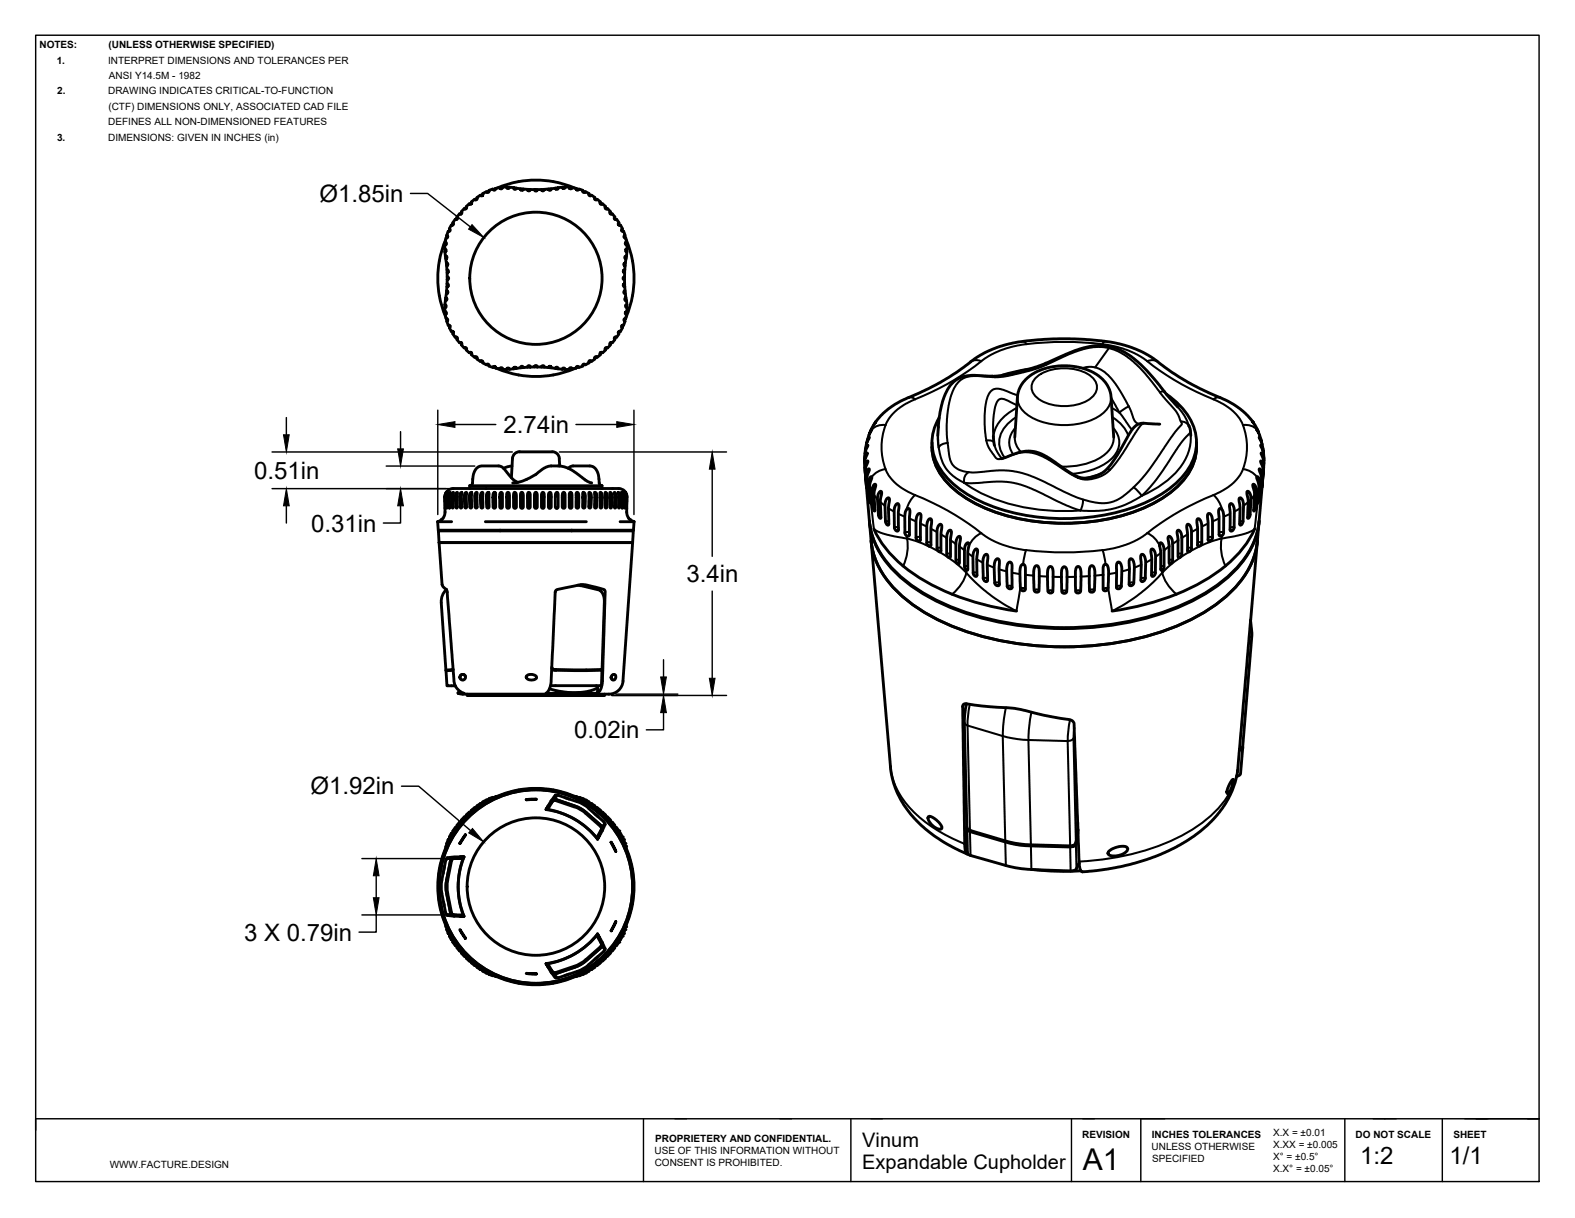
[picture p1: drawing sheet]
<svg xmlns="http://www.w3.org/2000/svg" width="279mm" height="216mm" viewBox="0 0 279 216" stroke-linecap="round" stroke-linejoin="round" font-family="sans-serif">
<!-- layer: Visible -->
<g fill="none" stroke="#000" stroke-width=".51">
<path d="M80.1 39.9l-.4 .6M80.4 39.6l-.2 .3M80.8 38.9l-.5 .6 .2 .2-.1 .2h-.3M81 38.5l.1 .3-.3 .1M81.1 38.6l-.2 .3M81.5 37.9l-.4 .6M81.9 37.6l-.3 .4M82.8 36.7l-.3 .3M83.3 36.1l-.6 .5v.4l-.1 .1-.2-.1-.5 .5v.4h-.4M83.7 35.9l-.3 .3M84.2 35.3l-.6 .5v.4l-.4-.1M84.6 35.1l-.3 .3"/>
<path d="M85.7 34.5l-.4 .2M86.3 34l-.7 .3v.4l-.4-.1-.6 .4-.1 .4-.3-.1M86.7 33.8l-.1 .3-.3-.1M86.8 33.9l-.5 .2M87.4 33.5l-.7 .3M87.9 33.4l-.2 .3-.3-.2M87.9 33.5l-.4 .1M87.9 33.4l-.1 .1M88.2 33.3a17.4 17.4 0 0 1 13.8 0M89.1 33.3h-.5M89.1 33.2l-.2 .3-.3-.2-.7 .1M89.9 33.2h.5"/>
<path d="M89.9 33.2l.1 .2h.3l.1-.2 .7 .1M89.9 33.1l-.7 .1M91.1 33.3l.5 .1-.3 .2zM91.6 33.4l.7 .1 .2 .2 .3-.2 .8 .1M92.3 33.5h.5M93.6 33.6h.5M93.6 33.6l.2 .2 .3-.2M94.1 33.6h.7M94.8 33.6l.5 .1-.3 .2zM96.5 33.6h-.4M97.8 33.5h-.5M98.5 33.4l.5-.1-.2 .3-.3-.2-.7 .1-.2 .2-.3-.2-.8 .1-.2 .2-.2-.2h-.8"/>
<path d="M99.7 33.2h.5M100.2 33.2l-.1 .2h-.2l-.2-.2-.7 .1M100.2 33.1l.8 .1M101 33.3h.5M101 33.2l.2 .3 .3-.2 .7 .1 .2 .3 .3-.2M102.2 33.5l.5 .1M102.2 33.4l.2 .1M102.7 33.5l.7 .3M103.4 33.9l.4 .2M103.4 33.8l.1 .3 .3-.1M103.9 34l.6 .3v.3l.1 .1 .3-.1 .6 .4M104.5 34.5l.3 .2"/>
<path d="M105.5 35.1l.3 .3M105.5 35l.1 .4 .3-.1M105.9 35.3l.6 .5M106.4 35.9l.4 .3M106.5 35.8v.4l.4-.1M106.9 36.1l.5 .5-.1 .3 .1 .1h.4l.5 .5M107.4 36.7l.3 .3M108.2 37.6l.3 .4M108.3 37.5l-.1 .4h.4M108.6 37.9l.5 .6M109 38.6l.2 .3M109.1 38.5l-.1 .1v.3h.4"/>
<path d="M109.4 38.9l.4 .6-.1 .3 .2 .1h.2l.3 .6M109.7 39.6l.2 .3M78.9 44.2l.2 .1v.2l-.2 .1M78.9 54l.2 .2v.2l-.2 .1v.7l.3 .3-.2 .2 .1 .8 .3 .2-.1 .2 .2 .8 .3 .1-.1 .3M78.9 44.6l.2 1.3M78.9 44.2v.4M78.9 43.4v.7M79 55.2v.5M79 45.4l.3 .2-.2 .3 .1 .7 .3 .2-.1 .2-.2 .1 .1 .7 .3 .3-.3 .2v.8M79 42.9v.5M79.1 52.8l-.2 1.7M79.1 52.8l.1 .1 .1 .2-.3 .2"/>
<path d="M79.1 42.4a17.4 17.4 0 0 0 0 13.8M79.2 56.5l.1 .4M79.2 46.6v.5M79.2 52l-.1 .8M79.2 56.4l.1 .2M79.2 51.6v.4M79.2 51.6l.3 .3-.3 .1M79.3 42l-.1 .2M79.3 47.8v.5M79.3 50.8l-.1 .8M79.3 50.3v.5M79.3 50.3l.3 .3-.3 .2"/>
<path d="M79.3 49.1l.3 .2-.2 .3zM79.3 41.7l-.1 .5M79.3 49.6v.7M79.6 57.6l.2 .4M79.7 40.6l.2 .2-.2 .2h-.2l-.3 .7 .2 .3v.1l-.3 .1-.1 .7 .2 .3-.3 .2M79.7 58.1l.4 .6M79.8 40.6l-.2 .4M80.1 58.8l.1-.1 .2 .2-.1 .3M80.2 58.7l.2 .4M80.3 59.2l.5 .6h.3l.1 .3-.2 .1M80.9 59.7l.2 .4M109.2 59.7l-.2 .4"/>
<path d="M109.8 59.2l-.4 .6h-.4l.1 .4M109.9 58.7l-.2 .4M110.3 40.6l.2 .4M110.4 40.6l-.1 .2 .1 .2h.2l.2 .5 .1 .2-.2 .3 .3 .2 .1 .7-.2 .3 .3 .2M110.4 58.1l-.3 .7-.2-.1-.2 .2 .1 .3M110.5 57.6l-.2 .4M110.6 49.2l.2-.1v.5l-.2-.1zM110.8 41.7l.1 .5M110.8 49.6v.7l-.2 .3 .2 .2 .1 .8h-.2v.3l.2 .1 .1 .8-.2 .3 .3 .2 .1 .7-.2 .1v.2l.2 .2v.5v.2l-.3 .3 .2 .3-.1 .7h-.2l-.1 .2 .2 .3-.1 .2-.2 .4h-.2l-.1 .2 .1 .3M110.8 50.3v.5M110.8 48.3v.8M110.8 47.8v.5"/>
<path d="M110.8 47.8l-.2 .3 .2 .2M110.9 42l.1 .2M110.9 51.6v.4M110.9 46.6v.5M110.9 56.5l-.1 .4M111 56.4l-.1 .2M111 45.9l-.1 .7-.2 .2 .2 .3-.1 .7M111 52.8l.1 .5M111.1 42.4a17.4 17.4 0 0 1 0 13.8M111.1 42.9v.5M111.1 45.4l-.1 .5M111.1 55.2v.5"/>
<path d="M111.2 44.2v.4M111.2 54v.5M111.2 43.4v.7M111.2 44.6l-.1 .8-.3 .2 .1 .2 .1 .1M111.2 44.2l-.2 .1v.3h.2M81.1 60.2l.4 .5 .4 .1v.3M81.6 60.7l.3 .3M81.9 61.1l.5 .6 .2-.1 .1 .1v.3M82.5 61.6l.3 .3M82.7 62l.5 .5h.4v.4l.6 .4h.4v.3l.6 .5M83.4 62.5l.3 .3M84.3 63.2l.3 .3"/>
<path d="M85.2 64.1l.3-.1 .2 .1-.1 .2 .7 .4M85.3 64l.4 .2M86.3 64.7l.3-.2 .1 .4 .7 .2M86.3 64.6l.5 .2M87.4 65.1l.3-.2 .2 .4M87.5 65l.4 .2-.1-.1M87.9 65.2l.8 .2M88.2 65.3a17.4 17.4 0 0 0 13.8 0M88.6 65.3l.5 .1M88.6 65.4l.3-.2 .2 .2 .8 .1M89.9 65.4h.5M90.4 65.5l-.1-.2-.2-.1-.2 .3"/>
<path d="M91.1 65.4h-.7M91.2 65.1h.3l.1 .2-.5 .1zM92.3 65.2l-.7 .1M92.4 65h.3a.13 .13 0 0 1 .1 .2 .13 .13 0 0 1-.2 0h-.3zM93.6 65.1l-.8 .1M93.6 64.9l.3-.1 .2 .3h-.5zM94.8 65l-.7 .1M94.8 64.9l.3-.1 .2 .2h-.5zM95.3 65l3.7 .4-.2-.3-.3 .2M96.1 65.1l.2-.3 .2 .3M97.3 65.2l.3-.3 .2 .3M99 65.4h.7"/>
<path d="M99.7 65.4h.5M101.5 65.3l-.5 .1M101.5 65.4l-.3-.2-.2 .2-.8 .1-.1-.2-.2-.1-.2 .3M102.4 65.1l-.2 .1M102.7 65l-.5 .2M102.7 65.1l-.3-.2-.2 .4-.7 .1M103.4 64.9l-.7 .2M103.8 64.6l-.4 .2M103.8 64.7l-.3-.2-.1 .4M104.8 64l-.3 .2M105.5 63.6l-.6 .5-.3-.1-.1 .3-.6 .4M105.8 63.2l-.3 .3"/>
<path d="M105.9 63.3l-.3-.1-.1 .4M106.5 62.9l-.6 .4M106.8 62.5l-.4 .3M107.4 62l-.5 .5h-.4v.4M107.7 61.6l-.3 .3M108.3 61.1l-.5 .6-.3-.1-.1 .1v.3M108.5 60.7l-.3 .3M109.1 60.2l-.5 .5-.4 .1 .1 .3M153.8 78.4l.1-.6 .3-.3-.5 1.1-.2 1.1M154.3 76.8l.3-.7-.4 .9-.3 1.1M155.2 75l.2-.2-1 1.6M155.3 74.8a14.5 14.5 0 0 1 7.1-4.8l4.5-2.2 3.8-2.5a20.5 20.5 0 0 1 13.2-5l4-.3 4.9 .2a22.4 22.4 0 0 1 11.6 3.2l3.4 2.5 1.6 1.1 3.5 1.9 3.1 1.4a13.7 13.7 0 0 1 6.3 4.5"/>
<path d="M165.3 78.4a10 10 0 0 0 4.3 8.6 30 30 0 0 0 17.1 5.7 34.9 34.9 0 0 0 18.7-3.9 13.7 13.7 0 0 0 6.5-7.1l.3-1.2 .1-2.1M176.2 77.3l.2 1.7M180 77.5l.5-7.1a6.2 6.2 0 0 1 5.1-5.1l2.3-.4h1.8l2.2 .3 1.9 .7a5.6 5.6 0 0 1 3.3 4.5l.5 7.1M182.3 65.5l-4.5 1M205.7 75.2l-1.5-.1a3.3 3.3 0 0 0-2.5 .2 11 11 0 0 0-2.6 3.8 12.4 12.4 0 0 1-3.7 4.8l-1.3 .6-1 .2a5.2 5.2 0 0 1-4-1.4l-3.6-2.4a6.4 6.4 0 0 0-6.4-.1l-1.5 .5M206.9 69.9a11.3 11.3 0 0 1 5.3 8 9.7 9.7 0 0 1-4.1 8.2 29.3 29.3 0 0 1-16.1 5.7 35.9 35.9 0 0 1-19.7-3.8 13.9 13.9 0 0 1-6.5-7 8.1 8.1 0 0 1 .8-6.9M208.9 72.1l-3-3.5a21.6 21.6 0 0 0-7-6.5 10.1 10.1 0 0 0-8.8 .3l-4.9 2.1-2.1 .8-5.6 1.3h-2.7a8.3 8.3 0 0 0-4.7 .5l-1.2 .8-.9 1.3a16.1 16.1 0 0 0-1.5 6.5l-.2 1.5M210.9 75.5l.3 .7v1M210.9 75.5h.1M222.4 75l-.2-.2 1 1.6M223.3 76.8l-.4-.7 .5 .9 .3 1.1M223.8 78.4l-.1-.5-.3-.4 .5 1.1 .2 1.1"/>
<path d="M77.6 92.5l.1 1.5h34.7l.1-1.5M77.6 92.5h2.5M77.8 94.1h34.6l-.2 2.1h-34.3zM77.9 96.2l.5 7.5 .3 .4 .5 .4 .1 .4 1.2 15.9 .5 1.1 .5 .6 .8 .4h-1M77.9 96.2h34.3l-1.7 24.5a2.88 2.88 0 0 1-3.5 2.3h-24.9M78.3 92.1l.3-.3 .3-.6v-1.3a4.9 4.9 0 0 1 .1-2.4 2.08 2.08 0 0 1 2.1-.9h28a2.05 2.05 0 0 1 2 .9l.1 .6v2.9l.3 .8 .3 .3M78.3 92.1l-.6 .4M79.2 87.3l-.2 .7v2.1l-.1-2.2zM79.4 87.3l-.2 .7v2.1l-.1-2.1zM79.8 87.3h.1l-.2 .6 .1 2a.14 .14 0 0 1 0 .1 .14 .14 0 0 1-.2 0 .14 .14 0 0 1 0-.1l-.1-1.9zM80.3 87.4l.2-.1-.2 .7 .1 1.9a.14 .14 0 0 1-.1 .2 .14 .14 0 0 1-.1-.2l-.1-1.9zM80.9 87.4l.3-.1-.2 .8 .1 1.8a.14 .14 0 0 1-.1 .2 .14 .14 0 0 1-.1-.2l-.1-.9a2.32 2.32 0 0 1 .1-1.6z"/>
<path d="M81.7 87.3h.2v2.6a.15 .15 0 0 1-.1 .2 .15 .15 0 0 1-.2-.2v-.9a2.07 2.07 0 0 1 .1-1.7zM82.5 87.4a.17 .17 0 0 1 .3-.1 .17 .17 0 0 1 0 .3v2.3a.16 .16 0 0 1-.2 .2 .16 .16 0 0 1-.1-.2l-.1-.9a2.25 2.25 0 0 1 .1-1.6zM83.3 86.6v-.5h23.5v.5M83.4 87.4a.15 .15 0 0 1 .2-.1 .15 .15 0 0 1 .1 .2v2.4a.17 .17 0 0 1-.2 .2 .17 .17 0 0 1-.1-.2l-.2-2zM83.8 85.6l-.2 .4-.3 .1M84.4 87.4a.17 .17 0 0 1 .3-.1 .17 .17 0 0 1-.1 .3v2.3a.18 .18 0 0 1-.1 .2 .18 .18 0 0 1-.2-.2l-.1-.9a2.32 2.32 0 0 1 .2-1.6zM85.4 87.4a.17 .17 0 0 1 .2-.1 .17 .17 0 0 1 .1 .3v2.1a.21 .21 0 0 1-.1 .4 .2 .2 0 0 1-.3-.2l-.1-.9a2.51 2.51 0 0 1 .2-1.6zM86.1 92.5h17.9M86.4 87.4a.24 .24 0 0 1 .4 0 .24 .24 0 0 1-.1 .3l.1 2.2a.21 .21 0 0 1-.2 .2 .21 .21 0 0 1-.3-.2v-2zM87.6 87.3h.2l.1 .3v2.3a.23 .23 0 0 1-.2 .2 .23 .23 0 0 1-.2-.2l-.1-2.2zM88.7 94v.1M88.8 87.3h.2l.1 .2v2.4a.24 .24 0 0 1-.2 .2 .24 .24 0 0 1-.3-.2v-2.2z"/>
<path d="M90 87.4l.2-.1 .1 .2 .1 2.4a.25 .25 0 0 1-.3 .2 .25 .25 0 0 1-.2-.2zM90.8 82.6l-1.5 .4M90.9 81.3l-.2 3.4M91 85.6h.1a10.1 10.1 0 0 0 5.4-2.6l1.2-.4h1.6a9.3 9.3 0 0 1 4.6 2.5l1.1 .5M91.2 87.4l.2-.1 .2 .4-.1 2.3a.24 .24 0 0 1-.2 .1 .24 .24 0 0 1-.2-.2zM91.9 85.5a7.2 7.2 0 0 1-2.6-2.5l-.8-.4h-3.2a2.08 2.08 0 0 0-1.4 2.3l-.1 .7M92.5 87.3h.2l.1 .3v2.3a.25 .25 0 0 1-.2 .2 .25 .25 0 0 1-.3-.2v-2.2zM93.7 87.3h.2a.63 .63 0 0 1 .2 .8v1.8a.24 .24 0 0 1-.3 .2 .24 .24 0 0 1-.2-.2v-2.3zM94.9 87.3a.28 .28 0 0 1 .4 .1 .28 .28 0 0 1 0 .3v2.2a.25 .25 0 0 1-.2 .2 .25 .25 0 0 1-.3-.2v-2.2zM96.2 87.4l.2-.1 .1 .3v2.3a.24 .24 0 0 1-.2 .2 .24 .24 0 0 1-.2-.2v-2.2zM97.4 87.4l.2-.1 .1 .1 .1 2.5a.25 .25 0 0 1-.3 .2 .25 .25 0 0 1-.2-.2zM98.6 87.4a.26 .26 0 0 1 .4-.1 .26 .26 0 0 1 0 .4v2.2a.25 .25 0 0 1-.2 .2 .25 .25 0 0 1-.3-.2z"/>
<path d="M99.2 81.3l.1 1.3M99.2 81.3a1.48 1.48 0 0 0-1.9-1.2h-4.1a2.51 2.51 0 0 0-2 .5l-.3 .7M99.8 87.4l.3-.1 .1 .2v2.4a.25 .25 0 0 1-.2 .2 .25 .25 0 0 1-.3-.2zM100.8 83l.8-.4h3.2a2.08 2.08 0 0 1 1.5 2.3v.7M101.1 87.3h.2l.2 .2v2.4a.24 .24 0 0 1-.3 .2 .24 .24 0 0 1-.2-.2zM101.4 94v.1M102.3 87.3h.2l.2 .3v2.3a.23 .23 0 0 1-.3 .2 .23 .23 0 0 1-.2-.2v-2.3zM103.4 87.3l.3 .1 .1 .5v2a.21 .21 0 0 1-.2 .2 .21 .21 0 0 1-.2-.2zM104.5 87.3h.1a.81 .81 0 0 1 .3 .9l-.1 1.7a.2 .2 0 0 1-.2 .2 .21 .21 0 0 1-.1-.4zM105.5 87.3h.2a2.07 2.07 0 0 1 .2 1.7l-.1 .9a.18 .18 0 0 1-.1 .2 .18 .18 0 0 1-.2-.2zM106.3 85.6l.1 .3 .4 .2M106.5 87.3l.2 .1a2.15 2.15 0 0 1 .1 1.6v.9a.17 .17 0 0 1-.2 .2 .17 .17 0 0 1-.2-.2z"/>
<path d="M107.4 87.3l.2 .1a1.86 1.86 0 0 1 .1 1.6v.9a.16 .16 0 0 1-.2 .2 .16 .16 0 0 1-.1-.2zM108.2 87.3l.2 .1a1.86 1.86 0 0 1 .1 1.6v.9a.15 .15 0 0 1-.2 .2 .15 .15 0 0 1-.1-.2zM109 87.3l.2 .1a1.88 1.88 0 0 1 .1 1.6l-.1 .9a.14 .14 0 0 1-.1 .2 .14 .14 0 0 1-.1-.2l.1-1.8zM109.7 87.3a.8 .8 0 0 1 .3 .9l-.1 1.7a.14 .14 0 0 1-.1 .2 .14 .14 0 0 1-.1-.2l.1-1.9zM110 92.5h2.5M110.3 87.3l.1 .1 .2 .5-.1 2a.14 .14 0 0 1 0 .1 .14 .14 0 0 1-.2 0 .14 .14 0 0 1 0-.1l.1-2zM110.7 87.3l.3 .6-.1 2.2v-2.1zM110.9 87.3l.3 .6-.1 2.2v-2.1zM111.8 92.1l.7 .4M153.4 81.7l.1-.9a.39 .39 0 0 1 .4-.5l-.5 1.4v.6l.8 10a15.8 15.8 0 0 0 6.7 10.8 42.1 42.1 0 0 0 20.2 7.7 55.5 55.5 0 0 0 28.8-3.7 25.4 25.4 0 0 0 11.5-9 12.9 12.9 0 0 0 2-5.8l.8-10v-.7l-.4-1.3 .4 .6v.8M153.5 80.1v-.6a.61 .61 0 0 1 .5-.6l-.5 1.3-.1 1.2M153.8 81.7a.17 .17 0 0 1 .2 .2 .17 .17 0 0 1-.1 .2l-.3 .6a4.1 4.1 0 0 0 0 2.2l.1 1.5-.1-1.4a6.9 6.9 0 0 1-.1-2.7z"/>
<path d="M153.9 83.2a.18 .18 0 0 1 .3-.1 .18 .18 0 0 1 0 .3l-.3 .7a4.1 4.1 0 0 0 0 2.2l.1 1.5-.2-1.4a6.6 6.6 0 0 1-.1-2.6zM154.2 92.4a15.7 15.7 0 0 0 6.6 10.8 42 42 0 0 0 20.3 7.7 55.4 55.4 0 0 0 28.8-3.6 25.3 25.3 0 0 0 11.5-9.1 12.9 12.9 0 0 0 2-5.8M154.2 92.5l.3 3.4M154.3 84.6h.1a.17 .17 0 0 1 .3-.1 .17 .17 0 0 1-.1 .3l-.3 1.3 .2 3.1-.3-1.7a5.1 5.1 0 0 1-.1-2.4zM154.5 95.9a15.7 15.7 0 0 0 6.6 10.7 41.7 41.7 0 0 0 20.1 7.6 54.9 54.9 0 0 0 28.5-3.6 25.2 25.2 0 0 0 11.4-9 12.8 12.8 0 0 0 2-5.7M154.5 95.9l3.5 40a16.9 16.9 0 0 0 7.4 12 31.2 31.2 0 0 0 6.2 3.5M155 93.8a21.6 21.6 0 0 0 10.1 9.7 46.5 46.5 0 0 0 15.2 4.8M155.1 85.9a.2 .2 0 0 1 .3 0 .2 .2 0 0 1-.1 .3l-.3 1.4 .1 3-.2-.6-.2-2.8 .1-.8zM156 87.2a.26 .26 0 0 1 .4 0 .26 .26 0 0 1 0 .3l-.2 1.1 .1 3.2a.16 .16 0 0 1-.2 .1 .16 .16 0 0 1-.1-.2l-.2-.4-.1-3.1zM157.3 88.4a.3 .3 0 0 1 .4-.1 .3 .3 0 0 1 .1 .4l-.2 1.2 .1 3a.22 .22 0 0 1-.3 .2 .22 .22 0 0 1-.2-.3l-.1-.4-.1-3zM159 89.4a.32 .32 0 0 1 .4-.1 .32 .32 0 0 1 .1 .5l-.1 4.1a.31 .31 0 0 1-.4 .3 .31 .31 0 0 1-.2-.4l-.1-.2-.1-3.2zM160.9 90.3a.36 .36 0 0 1 .5-.1 .36 .36 0 0 1 0 .5l-.1 4.1a.42 .42 0 0 1-.5 .2 .42 .42 0 0 1-.3-.4v-3.1l.1-.8z"/>
<path d="M162.8 91.2a.35 .35 0 0 1 .5-.1 .35 .35 0 0 1 .1 .5l-.1 4.1a.41 .41 0 0 1-.5 .2 .41 .41 0 0 1-.3-.5v-3.1l.1-.7zM164.7 92.1a.33 .33 0 0 1 .5-.1 .33 .33 0 0 1 .1 .5l-.2 1.1v3a.33 .33 0 0 1-.3 .3 .33 .33 0 0 1-.3-.4l-.1-3.3zM166.6 93a.32 .32 0 0 1 .4 0 .32 .32 0 0 1 .1 .5l-.2 1.1v3a.3 .3 0 0 1-.3 .2 .3 .3 0 0 1-.3-.3l-.1-.2v-3.2zM168.2 94.2a.33 .33 0 0 1 .5-.2 .33 .33 0 0 1 .1 .5l-.2 1v3.1a.29 .29 0 0 1-.3 .3 .29 .29 0 0 1-.3-.3l-.1-.4v-3zM169.9 95.2a.29 .29 0 0 1 .4-.1 .29 .29 0 0 1 .1 .5l-.2 1v3.1a.27 .27 0 0 1-.3 .3 .27 .27 0 0 1-.2-.4l-.1-.2v-3.1zM171.4 96.4a.29 .29 0 0 1 .4-.1 .29 .29 0 0 1 .1 .4l-.2 1v3.3l-.2 .1-.4-.6v-3.1zM173 97.4a.29 .29 0 0 1 .4 0 .29 .29 0 0 1 0 .4l-.1 1.2v3a.32 .32 0 0 1-.4 .2 .32 .32 0 0 1-.2-.4l-.1-3.2 .1-.7zM174.7 98.4a.34 .34 0 0 1 .4-.1 .34 .34 0 0 1 .1 .5l-.1 1.1 .1 2.9a.38 .38 0 0 1-.5 .3 .38 .38 0 0 1-.2-.4l-.2-3.1zM176.7 99.2a.39 .39 0 0 1 .5-.1 .39 .39 0 0 1 .1 .6v3.9l-.3 .2-.3-.1-.2-.3-.1-3.1 .1-.8zM179 99.7a.46 .46 0 0 1 .5 .1 .46 .46 0 0 1 0 .6v3.7a.47 .47 0 0 1-.5 .3 .47 .47 0 0 1-.3-.5l-.1-2.7a2.03 2.03 0 0 1 .4-1.5zM198.2 99.7a.48 .48 0 0 1 .5 .1 .48 .48 0 0 1 .2 .4v3.7l-.4 .5a.31 .31 0 0 1-.4-.3v-3.9zM200.4 99.1a.5 .5 0 0 1 .6 .1 .5 .5 0 0 1 .1 .5l.1 .6-.1 3.1-.2 .3-.3 .1-.3-.2v-4.1z"/>
<path d="M202.5 98.3a.57 .57 0 0 1 .7 .7v3.5l-.2 .4a.3 .3 0 0 1-.4 .2 .3 .3 0 0 1-.2-.3l.1-2.8-.1-1.4zM204.2 97.4a.43 .43 0 0 1 .5 0 .43 .43 0 0 1 .2 .5l.1 .6v3.1l-.2 .4a.26 .26 0 0 1-.3 .2 .26 .26 0 0 1-.2-.3zM205.8 96.2a.66 .66 0 0 1 .7 .8v3.5l-.1 .3a.23 .23 0 0 1-.2 .3 .23 .23 0 0 1-.3-.2v-3.2l-.2-1.1zM207.3 95.1a.67 .67 0 0 1 .7 .9v3.4l-.2 .4a.21 .21 0 0 1-.3 .2 .21 .21 0 0 1-.1-.3zM208.9 94.1a.43 .43 0 0 1 .6 .4l.2 .8v2.9l-.2 .5a.24 .24 0 0 1-.3 .2 .24 .24 0 0 1-.2-.3zM210.6 93a.42 .42 0 0 1 .6 .4l.2 .7v3.2l-.2 .3a.26 .26 0 0 1-.3 .2 .26 .26 0 0 1-.2-.2v-2.9l-.2-1.1zM212.4 92a.53 .53 0 0 1 .7 .6l.1 .6v3.1l-.3 .5a.24 .24 0 0 1-.3 0 .24 .24 0 0 1-.2-.2v-3l-.1-1zM214.3 91.1a.78 .78 0 0 1 .8 .9v3.3l-.3 .5a.28 .28 0 0 1-.3 .1 .28 .28 0 0 1-.2-.2l-.1-4.4zM216.2 90.3l.3-.2 .2 .2 .4 .9v3.4l-.4 .4a.29 .29 0 0 1-.3 0 .29 .29 0 0 1-.1-.2zM218.2 89.4a.43 .43 0 0 1 .5 0 .43 .43 0 0 1 .1 .4l.2 .6-.1 3.2-.2 .4a.27 .27 0 0 1-.3 .2 .27 .27 0 0 1-.2-.3zM219.9 88.3a.65 .65 0 0 1 .7 .8l-.1 3.3-.2 .5a.2 .2 0 0 1-.2 .2 .2 .2 0 0 1-.2-.2l.1-2.9-.2-1.3zM221.2 87.1a.63 .63 0 0 1 .7 .8l-.1 3.4-.2 .4a.17 .17 0 0 1-.1 .2 .17 .17 0 0 1-.2-.2l.1-3.1-.2-1.1z"/>
<path d="M222.2 85.9a.51 .51 0 0 1 .6 .6l.1 .7-.2 2.8-.3 .6 .2-3zM222.6 93.8a21.6 21.6 0 0 1-10.1 9.7 46.5 46.5 0 0 1-15.2 4.8M223 84.5l.3 .2 .1 .3a3.6 3.6 0 0 1 0 2.2l-.1 1.5-.2 .5 .2-3.1zM223.4 92.5l-3.2 37a67 67 0 0 1-.9 8.5 19.1 19.1 0 0 1-9.6 11.6l-2.5 1.3-2.3 .9-4.5 1.4-2.6 .6-3.3 .5-2.5 .2-.3-.2-.3-1.3-.9-24.7a.94 .94 0 0 0-.8-.7 67.2 67.2 0 0 1-8.6-1.8l-2.6-.4a50.2 50.2 0 0 1-7.2-.7l-.3 .1-.2 .4 .3 24.5 .2 1.3 .2 .3 .2 .1M223.4 83.1a1.09 1.09 0 0 1 .5 1.4l-.3 3.3 .2-3.2zM223.6 81.7l.4 .4a4 4 0 0 1 0 2.2l-.1 2.1v-1.2a4.8 4.8 0 0 0 .1-2.4zM224.1 80.1l-.1-.8-.4-.4 .5 1.2 .1 1.3M78.3 106.8l.8 12 1.3-.2M79.2 104.5a2.89 2.89 0 0 0-.9 2.3M80.4 118.7l-1.3 .2 .2 2.7h1.5M82.6 119.9a.5 .5 0 0 0-.6-.3 .5 .5 0 0 0-.4 .5M93.5 119.8l.4-.2h.6a.53 .53 0 0 1 .5 .1 .53 .53 0 0 1 .1 .6l-.6 .2a.75 .75 0 0 1-1.1-.6z"/>
<path d="M97.9 118.5l.2 .2 .3 .1M97.9 118.3l.4 .4h8.5M102.5 103.7l3.6 .8a2.04 2.04 0 0 1 1.1 2.2l-.4 12M103 103.7l3.3 .8 .2 .2M106.7 118.7h.1M106.7 118.7l.1 .1M106.8 118.8h-8.4M106.8 118.8l-.1 2.7h-9M106.8 118.7h.1M108.5 119.7l.3-.1a.47 .47 0 0 1 .5 .3 .47 .47 0 0 1-.3 .6h-.4l-.2-.2zM181.3 100.1a.5 .5 0 0 1 .5 .1 .5 .5 0 0 1 .1 .6v3.7l-.1 .2h-.3l-.5-.3v-1.4v-2.1zM183.6 100.4a.44 .44 0 0 1 .6 0 .44 .44 0 0 1 .1 .5v3.8l-.4 .3-.3-.1-.1-.3-.1-3.3z"/>
<path d="M186.1 100.5a.48 .48 0 0 1 .6 .1 .48 .48 0 0 1 .1 .5v3.8l-.3 .2h-.3l-.3-.3-.1-1v-2.3zM188.6 100.6a.5 .5 0 0 1 .5 0 .5 .5 0 0 1 .2 .6l-.1 3.7-.2 .3h-.4l-.2-.3-.1-1.7v-2zM191 100.5a.45 .45 0 0 1 .5 0 .45 .45 0 0 1 .2 .5v3.8l-.3 .3h-.3l-.3-.2v-1.1v-2.5zM193.5 100.4a.54 .54 0 0 1 .5 .1 .54 .54 0 0 1 .2 .5l-.1 3.6-.1 .3-.3 .1-.4-.3-.1-3.5zM195.9 100.1a.5 .5 0 0 1 .5 .1 .5 .5 0 0 1 .2 .5v3.7l-.2 .2-.4 .1-.3-.2v-3.9zM221.8 110l.3 2.6-1.7 20M81.3 122.9l.8 .1M81.6 122.5l-.3 .4M82.9 123v.3h24.4v-.3M97.5 122.1a12.4 12.4 0 0 0 8.5-.2v1h-9.1l.6-.7 .3-1.3 .7-15.9 .1-.3 .3-.2 4.1-.8 .6-.1 3.5 .9 .2 .3-.4 16-.3 1.4-.6 .7M105.8 121.5l.2 .4M171.4 124.8l-.2 1.6-.1 1.7 .5 18.8 .5 .3 8 2.3 2.8 .3 7.5 .1"/>
<path d="M218.5 138.3a.16 .16 0 0 1 .3-.1 .16 .16 0 0 1 0 .3l-.5 1.6a.58 .58 0 0 1-.6 .5l.1-1zM220.3 132.6l-.4 .2M220.3 132.8l-.4 .2M220.4 132.5v.3M220.5 132.6l-.5 4.6-.2 .3-.4 .1M78.4 158.4l.7 3.4 .2 .3 1.1 .1-.4-.2M78.4 156l-.1 1.4 .1 1M78.7 159.9l.1 .6M78.9 153.4l-.3 1.4M79.1 152.6l-.7 3.4M79.2 150l-.1 .3M79.4 156l-.1 .9 .1 1.5 .7 3.4 .2 .3 .3 .1"/>
<path d="M79.5 152.2h.9l-.4 .2M79.6 152.2l-.4 .2-.1 .2M79.7 148.4l.1 .1-.2 .3h-.1l-.3 1M79.9 152.6l-.7 3.4-.1 1.2 .1 1.2 .7 3.4-.8-4.6zM79.9 152.6l.2-.3 .5-.1-.3 .1-.2 .3-.7 3.4M80.1 147.7l-.4 .7M80.1 148.2a17.4 17.4 0 0 0 0 17.9M80.3 147.3l.1 .1-.1 .2-.1 .2-.1-.1M80.6 152.2h1.5M81.6 151.9h.6zM82.2 151.9l-1.3 .1-.1 .2M82.3 151.9a14.1 14.1 0 0 0 0 10.5"/>
<path d="M82.3 151.9l-2.3 .1a.62 .62 0 0 0-.8 .2v.1M82.3 151.9a13.7 13.7 0 0 0 0 10.5M82.5 148h.1l-1 1.5zM86.3 141.8l-.7 .4 .1 .1-.3 .2-.2-.1-.6 .5v.1l-.2 .2h-.2l-.6 .4 .1 .1-.3 .3h-.2l-.1 .1-.4 .4v.1l-.2 .3-.1-.1-.5 .6v.1l-.5 .4-.3 .4v.2l-.2 .2h-.1l-.5 .6M86.7 141.6l-.1 .2-.3 .1v-.1M87.4 141.3l-.7 .3M87.4 141.4h.4M87.9 141.2v.1M88.2 141.2h-.3M93.3 141.8l1.9-.1zM96.9 143.5a13.8 13.8 0 0 1 9.1 5.3M96.9 143.4a14.1 14.1 0 0 1 9.1 5.4"/>
<path d="M97.3 142.9l-.4 .5zM97.8 142.3h-.1l-.8 1.1M98 142.1l.2-.2h.3l3.4 1.1M98.4 141.7l-.3 .2-.9 1.6M98.7 141.7l4.3 1.6 1 .7 2.6 2.3-3.6-3zM98.7 141.7h-.4l-.2 .2 .5-.8 .5-.1 3.7 1.3 1.6 1M98.7 141a.89 .89 0 0 0-.7 .7l-1.1 1.7M100.2 141.4l.8 .2M101.9 143l1.7 .9 2.9 2.6 .2 .3-.1 .3 .2-.5M101.9 141.2l.3 .1M102.4 141.4h.3M102.7 141.3l.7 .3"/>
<path d="M103.4 141.6l.1 .2 .3 .1v-.1M103.9 141.8l.6 .4 .1 .2 .2 .1 .1-.1 .6 .5M104 142.2a17.4 17.4 0 0 0-17.9 0M104.4 143.3l2.7 2.3 .1 .4-.5 .9 .1-.4M105.5 142.9v.1l.2 .2h.2M105.5 144.3l.6 .5M105.9 143.2l.6 .4M106.5 147.4v.2l-.5 1.1 .3-.6-.3 .6M106.5 143.6l.1 .3 .1 .1h.2l.6 .8h.3l.5 .6M106.6 147.1l-.7 1.4M106.6 146.3l.2 .2M106.7 146.9v.1"/>
<path d="M107.2 145.9a.89 .89 0 0 1-.2 1l-1 1.9M108.3 145.4v.2l.3 .1M108.4 149.3l.8 1.6zM108.6 145.7l.5 .6M109.1 146.3v.2l.1 .2h.2l.4 .6M109.8 147.3l-.1 .2 .2 .3 .2-.1 .3 .7M110 148.2a17.4 17.4 0 0 1 0 17.9M110.4 148.4l-.1 .1 .2 .3h.1l.3 1M111 150l.1 .3M164.7 144.8a.96 .96 0 0 1 1.2 .4l.9 .8a.57 .57 0 0 1 .1 1 2.46 2.46 0 0 1-2.2-2.2zM171.5 146.7l.1 .4 .5 .3M171.5 146.8l.1 4.3 .3 .4 7.2 2.1 1.9 .3 2 .2"/>
<path d="M172.1 147.4l6.2 1.8 2.7 .6 9.4 .2M183.3 154.1a47.5 47.5 0 0 0 8.5 .3M190.9 149.4l-.2 .2-.3 .3M191.1 147.2l-.2 2.1M191.2 145.8v1.5M191.2 147.1l-.3 2.5-.5 .5M191.4 153l-.5 1.1-.8 .3-7.1-.3M191.5 153.1h-.2M196.7 150.9l.4-.3a2.77 2.77 0 0 1 2.9-.3 .96 .96 0 0 1-.9 1.1 2.23 2.23 0 0 1-2.5-.1zM79.1 164v.3M79.1 164.3h.1M79.2 162.1a.96 .96 0 0 0 1 .3h2.1"/>
<path d="M79.2 164.5v.3M79.3 164.8l.2 .7h.1l.2 .3-.1 .1M79.7 165.9l.4 .7M79.9 161.8l.4 .4h1.9M80.1 166.6h.1l.2 .3-.1 .1 .5 .6h.1l.3 .6 .3 .4 .3 .1 .1 .3 .5 .5h.2l.3 .5 .8 .6-.1 .1 .6 .4h.2l.2 .2v.2l.6 .4M80.9 162.2l1.4 .2M81.6 164.8l1 1.5zM81.6 162.4h.6zM85.2 171.9h.1M85.2 171.9l.1-.1 .3 .2v.1M85.6 172.1l.7 .4M86.3 172.5l.1-.1 1 .6"/>
<path d="M87.4 173h.4M87.9 173.1h.3M93.3 172.6h1.9zM96.9 170.9l.4 .6zM96.9 170.9l.8 1.1h.1M97.2 170.8l.8 1.4M98.4 172.6l-.3-.2 .4 .7M98.5 173.1l.1 .1 .5 .1M98.7 172.6l4.3-1.6 3.6-3-2.6 2.3-1 .7zM98.7 172.6h-.3M101 172.7l-.8 .2M102.2 173v.1"/>
<path d="M102.2 173.1h-.3M102.4 173h.3M103.4 172.7l-.7 .3M103.8 172.5v-.1l-.3 .1-.1 .2M104 172.1a17.4 17.4 0 0 1-17.9 0M104.4 171l-1.6 1-3.7 1.3M104.5 172.1l-.6 .4M105.5 171.4l-.6 .5-.1-.1-.3 .2v.1M105.9 165.8l.8 1.5M105.9 171.2l-.2-.1-.2 .2v.2M106 165.5a13.6 13.6 0 0 1-9.1 5.3l1.1 1.9a.7 .7 0 0 0 .7 .6M106 165.5l1.1 2.1a.63 .63 0 0 1 .1 .8"/>
<path d="M106 165.5a13.8 13.8 0 0 1-9.1 5.3M106 165.6l.3 .6-.3-.6 .5 1.1v.2M106.1 169.5l-.6 .5M106.5 170.7l-.6 .4M106.6 167.2l.1 .3-.2 .3-3.3 2.9-.9 .4-3.7 1.3h-.3l-.3-.2 .4 .4M106.7 167.3l.1 .4M106.7 167.3v.1M106.8 167.8l-.1-.4 .5 .9-.1 .4-2.7 2.3M106.8 167.7l-.2 .3M108.3 169l-.5 .5-.1-.1-.3 .3v.1l-.3 .4-.5 .2-.1 .3M108.6 168.6l-.3 .1v.3M109.1 168l-.5 .6"/>
<path d="M109.2 163.4l-.8 1.6zM110.4 165.9l-.3 .7-.2-.1-.1 .2-.1 .2 .1 .1-.3 .4-.5 .5 .1 .1M110.9 164.5v.3M110.9 164.8l-.3 .7h-.1l-.2 .3 .1 .1M111 164.3h.1M111.1 164l-.1 .3"/>
<circle cx="95.1" cy="49.3" r="11.7"/>
<circle cx="82.1" cy="120" r=".51"/>
<circle cx="95.1" cy="157.2" r="12.2"/>
<circle cx="95.1" cy="157.2" r="17.3"/>
<circle cx="95.1" cy="157.2" r="17.2"/>
</g>
<g fill="#000">
<circle cx="79.1" cy="150" r=".25"/>
<circle cx="79.2" cy="149.5" r=".25"/>
<circle cx="79.5" cy="148.8" r=".25"/>
<circle cx="79.5" cy="152.2" r=".25"/>
<circle cx="79.7" cy="148.4" r=".25"/>
<circle cx="80.4" cy="152.2" r=".25"/>
<circle cx="86.3" cy="141.8" r=".25"/>
<circle cx="86.7" cy="141.6" r=".25"/>
<circle cx="87.4" cy="141.4" r=".25"/>
<circle cx="87.9" cy="141.2" r=".25"/>
<circle cx="98.1" cy="141.9" r=".25"/>
<circle cx="98.5" cy="141.2" r=".25"/>
<circle cx="102.2" cy="141.2" r=".25"/>
<circle cx="102.7" cy="141.4" r=".25"/>
<circle cx="103.4" cy="141.6" r=".25"/>
<circle cx="103.8" cy="141.8" r=".25"/>
<circle cx="107.1" cy="146.2" r=".25"/>
<circle cx="109.8" cy="147.3" r=".25"/>
<circle cx="110.4" cy="148.4" r=".25"/>
<circle cx="110.6" cy="148.8" r=".25"/>
<circle cx="110.9" cy="149.5" r=".25"/>
<circle cx="111" cy="150" r=".25"/>
<circle cx="79.1" cy="164.3" r=".25"/>
<circle cx="79.2" cy="164.8" r=".25"/>
<circle cx="79.5" cy="165.5" r=".25"/>
<circle cx="79.5" cy="162.2" r=".25"/>
<circle cx="79.7" cy="165.9" r=".25"/>
<circle cx="80.3" cy="167" r=".25"/>
<circle cx="80.4" cy="162.2" r=".25"/>
<circle cx="86.3" cy="172.5" r=".25"/>
<circle cx="86.7" cy="172.7" r=".25"/>
<circle cx="87.4" cy="173" r=".25"/>
<circle cx="87.9" cy="173.1" r=".25"/>
<circle cx="98.1" cy="172.4" r=".25"/>
<circle cx="98.5" cy="173.1" r=".25"/>
<circle cx="102.2" cy="173.1" r=".25"/>
<circle cx="102.7" cy="173" r=".25"/>
<circle cx="103.4" cy="172.7" r=".25"/>
<circle cx="103.8" cy="172.5" r=".25"/>
<circle cx="107.1" cy="168.1" r=".25"/>
<circle cx="109.8" cy="167" r=".25"/>
<circle cx="110.4" cy="165.9" r=".25"/>
<circle cx="110.6" cy="165.5" r=".25"/>
<circle cx="110.9" cy="164.8" r=".25"/>
<circle cx="111" cy="164.3" r=".25"/>
</g>
<!-- layer: Visible Narrow -->
<g fill="none" stroke="#000" stroke-width=".36">
<path d="M154.7 76.1a2.73 2.73 0 0 1 2.4-.8 11.1 11.1 0 0 0 0 7.9M161.2 70.5a1.15 1.15 0 0 1 1.1 .3M162.3 70.8a8.9 8.9 0 0 0-5.2 4.6M166.4 77.2l.1 2.1M166.5 75.7v3.6M166.5 79.3a7 7 0 0 0 4.7 6.3h2.2l3.3-.2 2.7 .1 2.7 .8 4 1.8a34.3 34.3 0 0 0 5.6 2.4M168.1 78.5a1.77 1.77 0 0 0-1.5 .8M170.1 67.6a4.4 4.4 0 0 1 3.8-.9l.9 .1a19.5 19.5 0 0 0 7.3-1l.6-.1a60.8 60.8 0 0 0 7.6-3.2l.7-.2a9 9 0 0 1 10.3 2.1 56.3 56.3 0 0 1 5.6 6.6l1.8 2 .7 1.6a.64 .64 0 0 1-.2 1.1l-1.4 1.8-2.9 4.2a21.2 21.2 0 0 1-6.9 7l-1.4 .4a14.5 14.5 0 0 1-8-2l-3.7-1.9-3.6-1.4-1.7-.3-1.4-.1-3.5 .2a6.9 6.9 0 0 1-5.2-.7 3.9 3.9 0 0 1-1.2-3.2 18.6 18.6 0 0 1 1-11zM174.1 64a45.8 45.8 0 0 1-11.8 6.8M174.1 64a15.6 15.6 0 0 1 7.9-3 45.9 45.9 0 0 1 16.5 .6 13.9 13.9 0 0 1 5 2.4M174.1 64a1.9 1.9 0 0 0-1.9 .2M175 78.1a1.28 1.28 0 0 1 1.3 .3"/>
<path d="M176 66.7l.5 .1M176.4 79a6.6 6.6 0 0 0 1.3 2.3M180 77.5a3.5 3.5 0 0 0 1.1 2.6M180.1 75.8a3.6 3.6 0 0 0-.4 4.7M180.3 73.9a5.5 5.5 0 0 0-3 5l.5 1.5 .4 .7M180.4 72.3a6.9 6.9 0 0 0-4.1 4.8l-.1 .6M180.4 71.8l-.7-.3a3.4 3.4 0 0 0-2.3-.8l-.3 .3-.3 .3-.3 1.2a18 18 0 0 0-.3 4.8M180.5 70.4a4 4 0 0 0 2.3 3.5 12.6 12.6 0 0 0 12.7-.5 3.7 3.7 0 0 0 1.6-3M180.5 70.1l-2.4-1a1.98 1.98 0 0 0-3 1.6l-.3 1.7-.1 1.2 .2 3.8 .3 1.6 1.2 1.8a1.1 1.1 0 0 0 1.6 .4l2.1-.7 1.2-.3h1.2l1 .2 2.1 .8 4.4 2.9 1.2 .6M181.7 60.5l.3 .5M184 66.7a8.6 8.6 0 0 1 9.6 0 2.29 2.29 0 0 1 0 3.8 8.6 8.6 0 0 1-9.6 0 2.29 2.29 0 0 1 0-3.8zM185.5 64.4v.3"/>
<path d="M192 65.3a4.4 4.4 0 0 1 5 1.7l.9 1 1.2 1.9 1.3 2.4 .5 1.4a1.92 1.92 0 0 0 1.1 1.5M196 60.5l-.4 .5M196.7 61.7l-2.4 3.4M197.1 70.6l1.5 2.6M197.2 72.3l1.4 .9M197.3 73.9l1.2 .9 .8 .9 .8 1.5M197.5 75.8a3.7 3.7 0 0 1-.5 5.7 11.9 11.9 0 0 1-6.8 2.5M197.6 77.5a4.7 4.7 0 0 1-3.4 4.1l-1.5 .6-1.7 .4-2.7 .1M198.6 73.2l2.2 3M200.3 72l-1.2 .7-.5 .4M202.9 75l-.4 .3-.9 1.1-2.8 4.5a8.3 8.3 0 0 1-3.5 3.5l-1.7 .5a3.7 3.7 0 0 1-2.4-.2M203.5 64a45.8 45.8 0 0 0 11.8 6.8"/>
<path d="M203.5 64a1.9 1.9 0 0 1 1.9 .2M206.6 69.4h-.5l-.3 .1M208.9 72.1l1.3 1.8 .7 1.6M209.5 74.7a1.47 1.47 0 0 1 1.4 .8M211.2 76.4l-.1 .4-1.3 1.3-.8 1.1-2.5 3.9a26.3 26.3 0 0 1-4 4.8M211.2 77.2a9.5 9.5 0 0 1-3.8 7.7 20.1 20.1 0 0 1-4.9 3M215.3 70.8a8.9 8.9 0 0 1 5.2 4.6M216.4 70.5a1.15 1.15 0 0 0-1.1 .3M223 76.1a2.68 2.68 0 0 0-2.5-.7 10.1 10.1 0 0 1-.7 9.1 10.2 10.2 0 0 1-4.5 3.3 46 46 0 0 0-11.8 6.7M153.4 82.9v.1M153.5 83.6l.2 .8M153.7 85.7h.1"/>
<path d="M153.8 85l.3 .9M153.9 87.1l.1 .1M154.3 86.4l.4 .8M154.3 88.6h.2M154.5 88.9l.5 4.8 .7 .5 1.2 .5 4 .8M154.9 89.9l.3 .1M155 87.7l.7 .8M155.8 91.2l.5 .1M156.2 89l.8 .7M157.1 83.2a8.9 8.9 0 0 0 5.2 4.6 46 46 0 0 1 11.8 6.7M157.1 83.2l-1.4 .4-1 .9M157.1 92.4l.6 .1"/>
<path d="M157.6 90.1l1 .6M158.7 93.5h.7M159.4 91.1l1.1 .5M160.5 94.4l.4-.1 .4 .1M160.8 95l.1 .5a22.8 22.8 0 0 1 10.5 6v-.4M160.9 95.4l.1 2.1-.3 1.5-.5 1.3M161.3 91.9l1.2 .5M162.3 87.7l-.9 1.2-.6 1.5M163.3 92.8l1.1 .5M163.3 95.3l-.4-.1-.4 .1M165.1 93.7l1.1 .6M165.2 96.2l-.4-.1-.4 .1"/>
<path d="M166.9 94.7l1 .6M166.9 97.2h-.7M168.6 95.8l1 .6M168.6 98.2h-.6M170.2 96.9l.9 .6M170.2 99.3h-.6M171 85.6a30.1 30.1 0 0 0 17.5 5l3.2-.1M171.7 98l.9 .7M171.9 83.7a1.62 1.62 0 0 0-.9 1.9M173.3 99.1l1 .6M174.1 94.5a15.9 15.9 0 0 0 7.9 3M174.1 94.5a4.2 4.2 0 0 0-2.2 2.3"/>
<path d="M177.6 81.3l-.2 .1M182 97.5l-.5 2.5M182 97.5a55.9 55.9 0 0 0 13.6 0M191 84.4l.2 .3M192.1 88.5v.7l-.4 1.3M195.4 83.9l-3 .8M195.6 97.5l.5 2.5M196.5 83l.4 .3M201.1 86.4l.9 .8 .5 .7M202.5 87.9a15.5 15.5 0 0 1-10.8 2.6M203.5 94.5a15.9 15.9 0 0 1-7.9 3M203.5 94.5a4.2 4.2 0 0 1 2.2 2.3"/>
<path d="M204.3 99.1l-1.1 .6M205.9 98l-.9 .7M207.4 96.9l-.9 .6M207.4 99.3h.6M209 95.8l-1 .6M209 98.2h.7M210.7 97.2h.7M210.7 94.7l-1 .6M212.4 93.7l-1 .6M212.5 96.2l.3-.1 .4 .1M214.3 92.8l-1.1 .5M214.3 95.3l.4-.1 .4 .1"/>
<path d="M215.3 87.7l.9 1.2 .6 1.5M216.3 91.9l-1.2 .5M216.7 95.4l-.1 2.1 .3 1.5 .5 1.3M216.7 95v.5a22.8 22.8 0 0 0-10.5 6v-.4M217.1 94.4l-.4-.1-.4 .1M218.2 91.1l-1.1 .5M218.9 93.5h-.7M220 90.1l-1 .6M220.5 92.4l-.6 .1M220.5 83.2l1.4 .4 1.1 .9M221.4 89l-.8 .7M221.8 91.2l-.5 .1"/>
<path d="M222.5 87.7l-.6 .8M222.7 89.9l-.3 .1M223.1 88.9l-.5 4.8-.7 .5-1.2 .5-4 .8M223.3 88.6h-.1M223.3 86.4l-.4 .8M223.7 87.1l-.1 .1M223.8 85l-.3 .9M223.9 85.7h.1M224.1 83.6l-.2 .8M224.2 82.9v.1M171.7 100.4h-.6M172.6 101.5l.7 .1"/>
<path d="M174.4 102.5l.5-.1 .3 .2M175.1 100.1l1.3 .5M176.5 103.3l.5-.1 .3 .3M177.2 100.9l1.4 .4M178.7 103.9l.5-.1 .4 .3M179.5 101.5l1.4 .3M181 104.2l-.7 4.1a29 29 0 0 1-8.9-6.8 6.9 6.9 0 0 1-2.5 3.8M181 104.3l.5-.1 .4 .2M181.9 101.9l1.5 .1M183.5 104.6l.4-.1 .4 .2M184.4 102.1l1.4 .1M185.9 104.8l.5-.2 .4 .2"/>
<path d="M186.8 102.2l1.5 .1M188.4 104.8l.4-.1 .4 .1M190.8 102.2l-1.5 .1M191.7 104.8l-.5-.2-.4 .2M193.2 102.1l-1.4 .1M194.2 104.6l-.5-.1-.4 .2M195.7 101.9l-1.5 .1M196.6 104.3l-.5-.1-.4 .2M196.6 104.2l.7 4.1a29 29 0 0 0 8.9-6.8l.4 1.1 .6 1.1 1.5 1.6M198.1 101.5l-1.4 .3M198.9 103.9l-.5-.1-.3 .3M200.4 100.9l-1.4 .4"/>
<path d="M201.1 103.3l-.5-.1-.3 .3M202.5 100.1l-1.3 .5M203.2 102.5l-.5-.1-.3 .2M205 101.5l-.7 .1M205.9 100.4h.6M221.8 111l.3 1M222.1 112.6l-.5 .4M158 135.9a13.4 13.4 0 0 0 4.8 8.7 28.1 28.1 0 0 0 8.3 5M171 124.8l-.2 .4M171.1 128l.1 .3 .5 .3M171.6 128.6l.5 18.6M171.6 128.6l6.3 1.9"/>
<path d="M172 124.8l-.3 2-.1 1.8M177.9 130.5l2.7 .5 1.8 .2M177.9 130.5l.4 18.6M178.4 125.4l-.4 3-.1 2.1M183 126.2l-.5 3v2M189.8 127.6l-.3 1.9-.1 1.8a1.09 1.09 0 0 0 1-.4M190.4 130.9l.5 18.5M190.6 129l-.1 1.9M219.6 136.5a15 15 0 0 1-6.7 9.6 40.5 40.5 0 0 1-21.5 6.6M220.3 132.7v.1M171.7 147.2l.7 .1M172.1 147.4l.1 4.2"/>
<path d="M178.3 149.2l.1 4.2M182.9 149.8l-.5-18.6 7 .2 .4 18.5M182.9 149.9l.1 4.2M189.5 149.9l.9 .2M189.8 150.1l.1 4.3M190.9 149.6l.1 4.4M191.2 147.1h.1"/>
</g>
<!-- layer: Titleblock -->
<path d="M6.3 6.2h266.7v203.2h-266.7zM114.2 198.3v11.1M150.9 198.3v11.1M190.1 198.3v11.1M202.4 198.3v11.1M202.5 198.3h4.1M238.6 198.3v11.1M255.9 198.3v11.1M273 198.3h-266.7v2" fill="none" stroke="#000" stroke-width=".25"/>
<!-- layer: Dimensions -->
<g fill="none" stroke="#000" stroke-width=".25">
<path d="M72.8 34.3h3.1l7.5 5.9M50.8 74v3.1M71.1 76.5v3.1M77.7 72.7v18.5M80.7 75.2h7.2M102.2 75.2h7.2M112.5 72.7v18.5M48.3 80.1h42.6M48.3 86.6h31.9M50.8 89.7v3M68.5 82.6h15.7M71.1 89.7v3h-3.1"/>
<path d="M99.2 80.1h29.7M126.3 83.2v15.4M117.7 116.9v3.1M126.3 104.8v15.4M71.2 139.4h3.1l9.2 7.8M108.5 123.3h20.4M109.3 123h10.9M117.7 126.3v3.1h-3M64.2 152.2h15.1M66.7 155.2v3.9M64.2 162.2h15.1M66.7 162.2v3h-3"/>
</g>
<g fill="#000" stroke="#000" stroke-width=".18">
<path d="M83.7 39.8l2.1 2.3-2.7-1.5zM50.3 77.1h1l-.5 3zM70.5 79.6h1.1l-.5 3zM77.7 75.2l3-.5v1.1zM109.4 74.7l3.1 .5-3.1 .6zM50.8 86.6l.5 3.1h-1zM71.1 86.6l.5 3.1h-1.1zM126.3 80.1l.6 3.1h-1.1zM117.2 120h1l-.5 3zM117.7 123.3l.5 3h-1zM125.8 120.2h1.1l-.6 3.1zM66.7 152.2l.5 3h-1z"/>
<path d="M66.2 159.1h1l-.5 3.1zM83.8 146.9l2 2.3-2.7-1.6z"/>
</g>
<text font-size="5.3" x="192.1" y="207.3">A1</text>
<g font-size="4.3">
<text x="56.7" y="35.8">Ø1.85in</text>
<text x="89.3" y="76.8">2.74in</text>
<text x="45.1" y="84.9">0.51in</text>
<text x="55.2" y="94.2">0.31in</text>
<text x="121.8" y="103.2">3.4in</text>
<text x="101.8" y="130.9">0.02in</text>
<text x="55.1" y="140.8">Ø1.92in</text>
<text x="43.3" y="166.7">3 X 0.79in</text>
<text x="241.3" y="206.3">1:2</text>
<text x="257.2" y="206.3">1/1</text>
</g>
<g font-size="3.5">
<text x="153" y="203.2">Vinum</text>
<text x="153" y="207.1">Expandable Cupholder</text>
</g>
<g font-size="1.8">
<text x="7" y="8.6">NOTES:</text>
<text x="10.1" y="11.3">1.</text>
<text x="19.2" y="11.3">INTERPRET DIMENSIONS AND TOLERANCES PER</text>
<text x="19.2" y="8.6">(UNLESS OTHERWISE SPECIFIED)</text>
<text x="10.1" y="16.7">2.</text>
<text x="19.2" y="16.7">DRAWING INDICATES CRITICAL-TO-FUNCTION</text>
<text x="19.3" y="14">ANSI Y14.5M - 1982</text>
<text x="19.2" y="22.2">DEFINES ALL NON-DIMENSIONED FEATURES</text>
<text x="19.2" y="19.5">(CTF) DIMENSIONS ONLY, ASSOCIATED CAD FILE</text>
<text x="10.1" y="24.9">3.</text>
<text x="19.2" y="24.9">DIMENSIONS: GIVEN IN INCHES (in)</text>
<text x="116.2" y="202.4">PROPRIETERY AND CONFIDENTIAL.</text>
<text x="192" y="201.6">REVISION</text>
<text x="204.3" y="203.8">UNLESS OTHERWISE</text>
<text x="204.3" y="201.6">INCHES TOLERANCES</text>
<text x="225.8" y="201.3">X.X = ±0.01</text>
<text x="225.8" y="203.4">X.XX = ±0.005</text>
<text x="240.5" y="201.6">DO NOT SCALE</text>
<text x="257.8" y="201.6">SHEET</text>
<text x="19.5" y="207.1">WWW.FACTURE.DESIGN</text>
<text x="116.1" y="204.5">USE OF THIS INFORMATION WITHOUT</text>
<text x="116.1" y="206.7">CONSENT IS PROHIBITED.</text>
<text x="204.4" y="205.9">SPECIFIED</text>
<text x="225.8" y="205.6">X° = ±0.5°</text>
<text x="225.8" y="207.7">X.X° = ±0.05°</text>
</g>
</svg>
